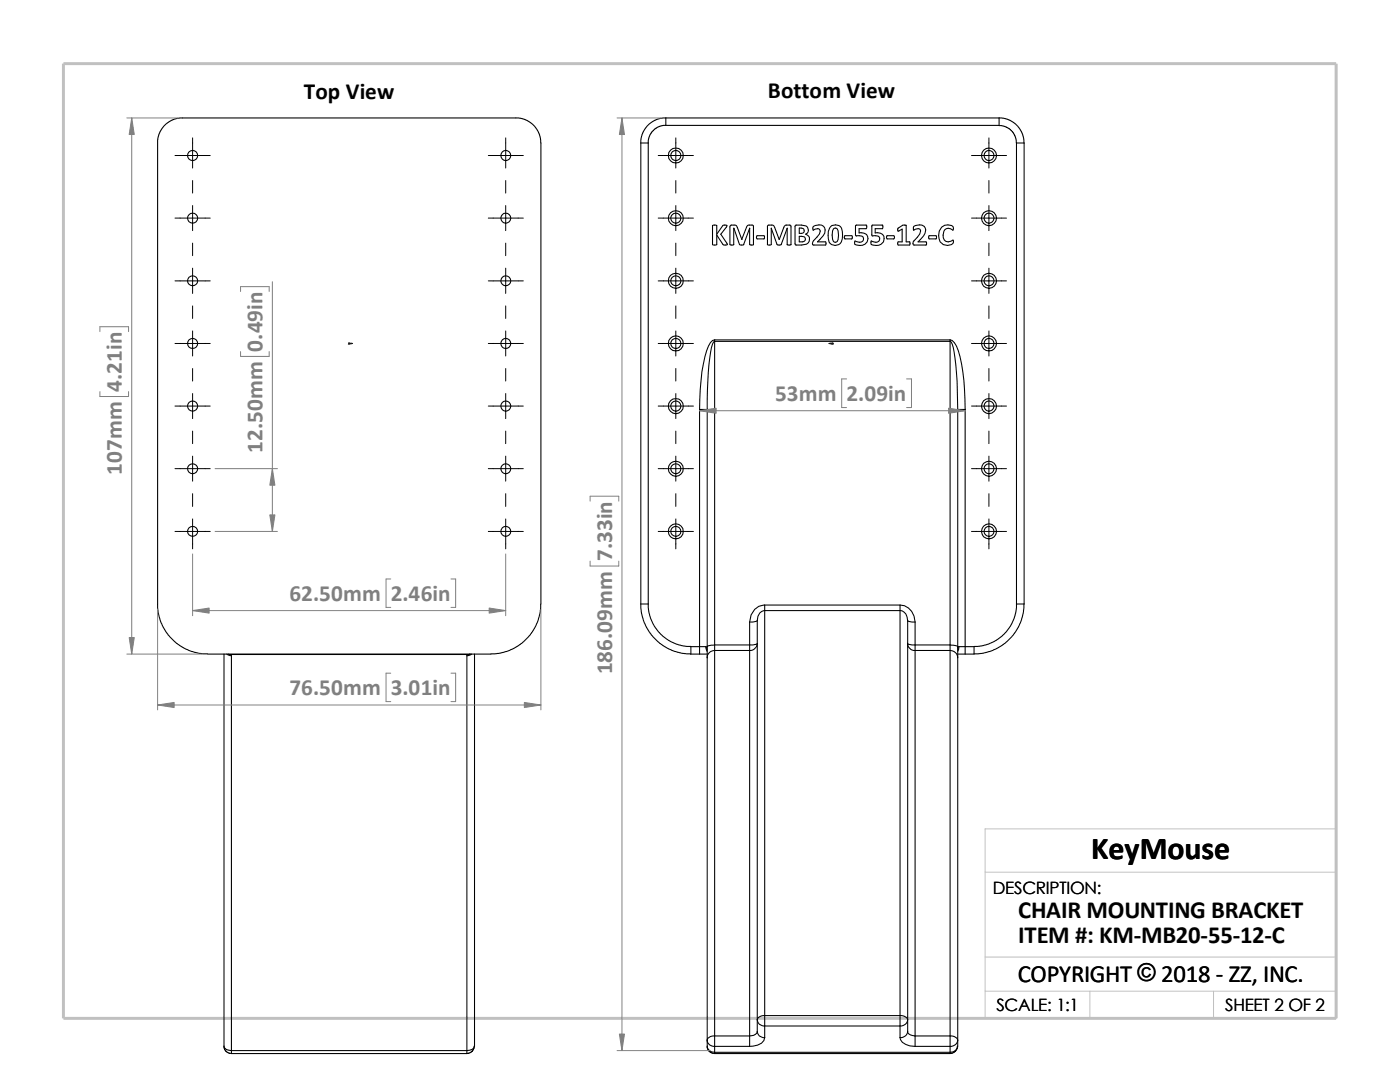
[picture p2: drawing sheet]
<svg xmlns="http://www.w3.org/2000/svg" width="279mm" height="216mm" viewBox="0 0 279 216" stroke-linecap="round" stroke-linejoin="round" font-family="sans-serif">
<path d="M196.6 174h70.1M196.6 197.8h70.1M196.6 191h70.1M217.5 197.8v5.4M242.2 197.8v5.4M26.8 203.2h239.9v-37.8h-70.1v37.8" fill="none" stroke="#c0c0c0" stroke-width=".2"/>
<path d="M12.7 12.7h254v190.5h-254z" fill="none" stroke="#c0c0c0" stroke-width=".59"/>
<g fill="none" stroke="#000" stroke-width=".21">
<path d="M31.5 28.5l.2-1.6 .9-1.7 1.5-1.1 1.7-.6h67.7l1.8 .6 1.4 1.1 1 1.7 .2 1.6v92M31.5 28.5v92.9l.4 2.3 .7 1.5 .9 1.5 1.4 1.4 1.8 1.2 1.6 .7 1.5 .4 1.6 .1M127.9 28.5v92M127.9 28.5h1.5M129.4 28.5v92M132.9 23.5l-.9 .1-1.1 .3-1.1 .7-.7 .6-1 1.7-.2 1.6M132.9 23.5h66.5M132.9 25h-.6l-.9 .3-1.1 .8-.8 1.3-.1 1.1M132.9 23.5v1.5M199.4 23.5v1.5h-66.5M199.4 23.5l.9 .1 1 .3 .8 .4 .9 .8 1 1.5 .3 1v.9M199.4 25.1l1.3 .2 1.1 .7 .7 1 .4 1.5"/>
<path d="M202.9 28.5v92M202.9 28.5h1.5v92M142.2 45a.57 .57 0 0 1 .8 0v1.7l1.3-1.7h.8l-1.3 1.7 1.4 2.1-.2 .1h-.6l-1.4-2v1.9a.62 .62 0 0 1-.8 .1zM148 47.8h.1M149.6 45.6v3.2l.6 .1h.2v-3.8l-.2-.2h-.7a.49 .49 0 0 0-.5 .5l-1 2.4M149.6 45.6l-1.2 3.3h-.1l-.7-.1-1.2-3.2v3.3h-.6l-.1-.1v-3.7l.2-.2h.9l.2 .1 1 2.8M149.6 45.6h.1M151 47.1l1.5-.1 .1 .5-.1 .2h-1.4zM153.9 45.6v3.2l-.6 .1h-.1v-3.8l.1-.2h.9l.2 .1 1.1 2.8 1-2.6 .3-.3 1 .1 .1 3.9h-.2h-.6v-3.3M153.9 45.6l1.2 3.2 .1 .1h.7l1.2-3.3M153.9 45.6h.1M157.1 45.6h.1"/>
<path d="M158.7 45a3 3 0 0 1 2.4 .3 .92 .92 0 0 1-.3 1.4 1.05 1.05 0 0 1 .8 1 1.05 1.05 0 0 1-.6 1l-1 .2-1.3-.1zM159.5 47.2a.85 .85 0 0 1 1.2 .5 .58 .58 0 0 1-.6 .6h-.6zM159.5 45.5l.8 .1 .1 .2a.53 .53 0 0 1 0 .5 .53 .53 0 0 1-.5 .3h-.4zM162.3 45.2a1.63 1.63 0 0 1 2.3 .3 2.04 2.04 0 0 1-1 2.3l-.4 .5h1.6v.6l-2.6-.1v-.5l1.3-1.6 .2-.6a.49 .49 0 0 0-.5-.5l-.9 .3-.1-.6zM165.8 45.2a1.37 1.37 0 0 1 1.5-.3 1.37 1.37 0 0 1 .8 1.3 2.62 2.62 0 0 1-.7 2.6 1.38 1.38 0 0 1-2.1-1.2 2.85 2.85 0 0 1 .5-2.4zM166.3 45.7a.51 .51 0 0 1 .8 0 2.74 2.74 0 0 1-.2 2.6h-.4a2.22 2.22 0 0 1-.2-2.6zM168.6 47.1l1.4-.1 .1 .5-.1 .2h-1.4l-.1-.3zM170.8 45l2.1-.1 .1 .1-.2 .6h-1.4v.9a1.32 1.32 0 0 1 1.9 1.1 1.32 1.32 0 0 1-1.7 1.4l-.7-.1a.47 .47 0 0 1-.4-.3 .47 .47 0 0 1 .1-.5l.3 .1a.82 .82 0 0 0 1.1 0 .82 .82 0 0 0 .2-1l-1.4-.2zM174 45l2.1-.1v.7h-1.4v.9a1.32 1.32 0 0 1 1.8 1.1 1.32 1.32 0 0 1-1.6 1.4l-.7-.1a.51 .51 0 0 1-.3-.8l.3 .1a.8 .8 0 0 0 1 0 .8 .8 0 0 0 .2-1l-1.4-.2zM177 47h1.4a.38 .38 0 0 1 0 .7h-1.4zM179.2 45.6l1-.7 .6 .1v3.3h.8l-.1 .6h-2.3v-.6h.8v-2.6l-.8 .4zM182.4 45.2a1.42 1.42 0 0 1 2.3 .7 3.6 3.6 0 0 1-1.5 2.4h1.6l.1 .5-.1 .1h-2.5l-.1-.6a5.1 5.1 0 0 0 1.5-2.2 .44 .44 0 0 0-.5-.5l-.8 .3z"/>
<path d="M185.4 47h1.4l.1 .5-.1 .2h-1.4zM187.9 45.3a1.62 1.62 0 0 1 2.3 .1v.5a1.09 1.09 0 0 0-1.8 .2 1.56 1.56 0 0 0 .4 2.1 1.74 1.74 0 0 0 1.4-.3l.1 .4-.1 .3a1.75 1.75 0 0 1-2 .2 1.75 1.75 0 0 1-.9-1.9l.2-.8zM142.6 67.8v.3M142.6 68.1v60.6M142.6 68.1h47M142.6 67.8h47M142.6 67.8l-.4 .1a5.9 5.9 0 0 0-1.5 3.3 48.2 48.2 0 0 0-1.1 10.5M142.6 68.1a2.81 2.81 0 0 0-.8 2.2l-.4 4-.3 7.4M189.6 68.1a2.81 2.81 0 0 1 .8 2.2l.6 5.7 .1 5.7M189.6 67.8a2.67 2.67 0 0 1 1.7 2.2 39.5 39.5 0 0 1 1.3 11.7M189.6 67.8v.3M189.6 68.1v60.6"/>
<path d="M139.6 81.7v47.3M139.6 81.7h1.5M141.1 81.7v47.3M191.1 81.7h1.5M191.1 81.7v47.3M192.6 81.7v47.3M44.7 130.5v78.2M45.3 130.5l.9 .4M45.6 130.5l.5 .1M46.1 130.6h47.2M46.1 130.6l.1 .3M46.2 130.9v78.7"/>
<path d="M93.2 130.9v78.7M93.3 130.6l-.1 .3M93.9 130.5l-.6 .1M94.1 130.5l-.9 .4M94.7 130.5v78.2a1.37 1.37 0 0 1-1.5 .9M107.9 120.5l-.1 1.6-.4 1.6-.6 1.5-1 1.5-1.7 1.7-1.4 .9-1.6 .7-1.6 .4-1.5 .1h-56.6M127.9 120.5l.1 1.8 .6 2 .9 1.8 1.1 1.2 1.7 1.5 1.7 1 2 .5 1.9 .2M127.9 120.5h1.5M129.4 120.5l.1 1.5 .4 1.5 .7 1.5 1.2 1.5 1.6 1.3 1.5 .7 1.5 .4 1.5 .1M137.9 130.5h1.7M139.6 129h1.2M139.6 130.5h1.5"/>
<path d="M139.6 129h-1.7v1.5M139.6 129v1.5M140.8 129l.3 .2v.5M140.8 129l.3 1M141.1 131.2v76.4M141.1 129v2.2M142.6 129.8v76.9M142.6 128.7v1.1M142.6 129.8h7M142.6 128.7h7M142.6 129.8a1.45 1.45 0 0 0-1.5 1.4M142.6 128.7l-1 .1-.5 .2"/>
<path d="M149.6 124.1v4.6M149.6 129.8v76.9M149.6 128.7v1.1M149.6 128.7h.9l.6-.3a1.53 1.53 0 0 1-1.5 1.4M151.1 123.8v79.7M151.1 123.8l-.6 .3h-.9M152.6 121.8v80.8M152.6 120.7v1.1M152.6 121.8h-.1a1.7 1.7 0 0 0-1.4 2M152.6 120.7a3.1 3.1 0 0 0-3 3.4M152.6 121.8h27M152.6 120.7h27"/>
<path d="M179.6 121.8v80.8M179.6 121.8a1.75 1.75 0 0 1 1.5 2M179.6 120.7a3.2 3.2 0 0 1 3 3.4M179.6 120.7v1.1M181.1 123.8v79.7M181.1 123.8l.3 .2 1.2 .1M182.6 129.8h7M182.6 124.1v4.6M182.6 128.7h7M182.6 128.7h-.8l-.7-.3a1.45 1.45 0 0 0 1.5 1.4M182.6 129.8v76.9M182.6 128.7v1.1"/>
<path d="M189.6 129.8v76.9M189.6 129.8a1.52 1.52 0 0 1 1.5 1.4M189.6 128.7v1.1M189.6 128.7l1.3 .2 .2 .1M191.1 130.5h1.5M191.1 131.2v76.4M191.1 129v2.2M191.4 129l-.2 .2-.1 .5M191.4 129l-.3 1M191.4 129h1.2M192.6 129h1.8M192.6 129v1.5"/>
<path d="M194.4 129v1.5h-1.8M202.9 120.5l-.1 1.5-.4 1.5-.8 1.5-1.2 1.5-1.6 1.3-1.4 .7-1.6 .4-1.4 .1M202.9 120.5h1.5M204.4 120.5l-.2 1.8-.6 2-1.3 2.4-1.4 1.4-1.8 1.2-1.6 .7-1.5 .4-1.6 .1M44.7 208.7l.1 .7 .4 .5 1 .3M44.7 208.7a1.27 1.27 0 0 0 1.5 .9M46.2 209.6v.6M46.2 210.2h47M46.2 209.6h47M93.2 209.6v.6M94.7 208.7l-.4 1-.4 .4-.7 .1M141.1 207.6a1.32 1.32 0 0 0 1.5 1.2"/>
<path d="M141.1 208.7a1.39 1.39 0 0 0 1.5 1.3M141.1 207.6v1.1M141.1 208.7l.2 .7 .3 .5 1 .3M142.6 206.7v2.1M142.6 210v.2M142.6 210.2h47M142.6 208.8h7M142.6 210h47M142.6 208.8v1.2M142.6 206.7h7M142.6 206.7a1.3 1.3 0 0 0-1.5 .9M149.6 206.7v2.1"/>
<path d="M151.1 203.5a1.32 1.32 0 0 0 1.5 1.2M151.1 205.8a1.32 1.32 0 0 0 1.5 1.3M151.1 205.8a1.31 1.31 0 0 1-1.5 .9M151.1 203.5v2.3M152.6 202.6v2.1M152.6 207.1a2.21 2.21 0 0 1-2.3 1.6l-.7 .1M152.6 204.7h27M152.6 202.6h27M152.6 204.7v2.4M152.6 202.6a1.3 1.3 0 0 0-1.5 .9M179.6 202.6v2.1M179.6 202.6a1.41 1.41 0 0 1 1.5 .9"/>
<path d="M179.6 207.1a2.09 2.09 0 0 0 2 1.6l1 .1M179.6 204.7v2.4M181.1 203.5a1.39 1.39 0 0 1-1.5 1.2M181.1 205.8a1.39 1.39 0 0 1-1.5 1.3M181.1 205.8a.95 .95 0 0 0 1 .8l.5 .1M181.1 203.5v2.3M182.6 208.8h7M182.6 206.7h7M182.6 206.7v2.1M189.6 206.7v2.1M189.6 206.7a1.41 1.41 0 0 1 1.5 .9M189.6 210v.2"/>
<path d="M189.6 208.8v1.2M191.1 208.7l-.3 1-.5 .4-.7 .1M191.1 207.6a2.23 2.23 0 0 1-.2 1.8l-.7 .5-.6 .1M191.1 207.6a1.39 1.39 0 0 1-1.5 1.2"/>
<circle cx="38.4" cy="31" r="1.01"/>
<circle cx="100.9" cy="31" r="1"/>
<circle cx="134.9" cy="31" r="1.5"/>
<circle cx="134.9" cy="31" r="1.01"/>
<circle cx="197.4" cy="31" r="1"/>
<circle cx="197.4" cy="31" r="1.49"/>
<circle cx="38.4" cy="56" r="1"/>
<circle cx="38.4" cy="43.5" r="1"/>
<circle cx="100.9" cy="56" r=".99"/>
<circle cx="100.9" cy="43.5" r=".99"/>
<circle cx="134.9" cy="56" r="1"/>
<circle cx="134.9" cy="43.5" r="1.51"/>
<circle cx="134.9" cy="56" r="1.51"/>
<circle cx="134.9" cy="43.5" r="1"/>
<circle cx="197.4" cy="56" r=".99"/>
<circle cx="197.4" cy="43.5" r=".99"/>
<circle cx="197.4" cy="43.5" r="1.5"/>
<circle cx="197.4" cy="56" r="1.5"/>
<circle cx="38.4" cy="68.5" r="1"/>
<circle cx="100.9" cy="68.5" r=".99"/>
<circle cx="134.9" cy="68.5" r="1.5"/>
<circle cx="134.9" cy="68.5" r="1"/>
<circle cx="197.4" cy="68.5" r="1.49"/>
<circle cx="197.4" cy="68.5" r=".99"/>
<circle cx="38.4" cy="81" r="1.01"/>
<circle cx="38.4" cy="93.5" r="1"/>
<circle cx="100.9" cy="81" r="1"/>
<circle cx="100.9" cy="93.5" r=".99"/>
<circle cx="134.9" cy="81" r="1.01"/>
<circle cx="134.9" cy="93.5" r="1.51"/>
<circle cx="134.9" cy="81" r="1.51"/>
<circle cx="134.9" cy="93.5" r="1"/>
<circle cx="197.4" cy="81" r="1"/>
<circle cx="197.4" cy="93.5" r=".99"/>
<circle cx="197.4" cy="93.5" r="1.5"/>
<circle cx="197.4" cy="81.1" r="1.5"/>
<circle cx="38.4" cy="106" r="1"/>
<circle cx="100.9" cy="106" r=".99"/>
<circle cx="134.9" cy="106" r="1.5"/>
<circle cx="134.9" cy="106" r="1"/>
<circle cx="197.4" cy="106" r="1.49"/>
<circle cx="197.4" cy="106" r=".99"/>
</g>
<g fill="#00f" stroke="#00f" stroke-width=".2">
<path d="M70 68.5h.4l-.4 .1z"/>
<path d="M165.4 68.5h.4v.1z"/>
</g>
<path d="M69.6 68.5h.8M69.6 68.4l.2 .3M69.7 68.5h.1M69.7 68.4v.3M69.8 68.4l-.3 .3M165.4 68.5h.9M166 68.4l.3 .3M166.1 68.5h.1M166.1 68.4v.3M166.2 68.4l-.3 .3" fill="none" stroke="#00f" stroke-width=".2"/>
<g fill="none" stroke="#000" stroke-width=".2">
<path d="M34.9 31h7.1M38.4 27.5v6M38.4 36v2.5M97.5 31h6.9M100.9 27.5v6M100.9 36v2.5M131.4 31h7M134.9 27.5v6M134.9 36v2.5M193.9 31h7M197.4 27.5v6M197.4 36v2.5"/>
<path d="M34.9 56h7.1M34.9 43.5h7.1M38.4 41v5M38.4 48.5v2.5M38.4 53.5v5M97.5 56h6.9M97.5 43.5h6.9M100.9 41v5M100.9 48.5v2.5M100.9 53.5v5M131.4 56h7M131.4 43.5h7"/>
<path d="M134.9 41v5M134.9 48.5v2.5M134.9 53.5v5M193.9 56h7M193.9 43.5h7M197.4 41v5M197.4 48.5v2.5M197.4 53.5v5M34.9 68.5h7.1M38.4 61v2.5M38.4 66v5M38.4 73.5v2.5"/>
<path d="M38.4 78.5v5M97.5 68.5h6.9M100.9 61v2.5M100.9 66v5M100.9 73.5v2.5M100.9 78.5v5M131.4 68.5h7M134.9 61v2.5M134.9 66v5M134.9 73.5v2.5M134.9 78.5v5M193.9 68.5h7"/>
<path d="M197.4 61v2.5M197.4 66v5M197.4 73.5v2.5M197.4 78.5v5M34.9 93.5h7.1M34.9 81h7.1M38.4 86v2.5M38.4 91v5M38.4 98.5v2.5M97.5 93.5h6.9M97.5 81h6.9M100.9 86v2.5"/>
<path d="M100.9 91v5M100.9 98.5v2.5M131.4 93.5h7M131.4 81h7M134.9 86v2.5M134.9 91v5M134.9 98.5v2.5M193.9 93.5h7M193.9 81h7M197.4 86v2.5M197.4 91v5M197.4 98.5v2.5"/>
<path d="M34.9 106h7.1M38.4 103.5v6M97.5 106h6.9M100.9 103.5v6M131.4 106h7M134.9 103.5v6M193.9 106h7M197.4 103.5v6"/>
</g>
<g fill="none" stroke="#808080" stroke-width=".2">
<path d="M25.3 23.5h10.1M26.3 23.5v107M123.1 23.5h8.8M124.1 23.5v186.1M48 58.2v-1h5.7v1M54.4 56.2v49.8M19.9 66.2v-1h5.8v1M19.9 78.1v1h5.8v-1M48 70.1v1h5.7v-1M169 75.6h-1v5.7h1M180.9 75.6h1v5.7h-1M42.9 93.5h12.5"/>
<path d="M117.8 100v-1h5.7v1M139.6 82h53M38.4 110.5v12.4M42.9 106h12.5M78 115.5h-1v5.7h1M90 115.5h.9v5.7h-.9M100.9 110.5v12.4M117.8 112v.9h5.7v-.9M25.3 130.5h15.1M31.5 121.5v20.1M38.4 121.8h62.5M78 134.3h-1v5.7h1"/>
<path d="M90 134.3h.9v5.7h-.9M107.9 121.5v20.1M31.5 140.7h76.4M123.1 209.6h18.5"/>
</g>
<g fill="#808080" stroke="#808080" stroke-width=".2">
<path d="M26.3 23.5l.5 3.3h-1z"/>
<path d="M25.8 127.2h1l-.5 3.3z"/>
<path d="M31.5 140.7l3.3-.5v1z"/>
<path d="M104.6 140.2l3.3 .5-3.3 .5z"/>
<path d="M38.4 121.8l3.3-.5v1z"/>
<path d="M97.6 121.3l3.3 .5-3.3 .5z"/>
<path d="M54.4 93.5l.5 3.3h-1.1z"/>
<path d="M53.8 102.7h1.1l-.5 3.3z"/>
<path d="M139.6 82l3.3-.6v1.1z"/>
<path d="M189.3 81.4l3.3 .6-3.3 .5z"/>
<path d="M123.6 206.3h1l-.5 3.3z"/>
<path d="M124.1 23.5l.5 3.3h-1z"/>
</g>
<text font-size="6.4" x="217.8" y="171.4">KeyMouse</text>
<g font-size="4.9">
<text x="203.2" y="183.2">CHAIR MOUNTING BRACKET</text>
<text x="203.2" y="188.1">ITEM #: KM-MB20-55-12-C</text>
<text x="203.1" y="195.9">COPYRIGHT © 2018 - ZZ, INC.</text>
</g>
<g font-size="4.6">
<text x="60.6" y="19.7">Top View</text>
<text x="153.2" y="19.6">Bottom View</text>
</g>
<g font-size="4.6" fill="#808080">
<text x="52.4" y="70.1" transform="rotate(-90 52.4 70.1)">0.49in</text>
<text x="24.3" y="78.1" transform="rotate(-90 24.3 78.1)">4.21in</text>
<text x="154.7" y="80.1">53mm</text>
<text x="169" y="80.1">2.09in</text>
<text x="24.3" y="94.8" transform="rotate(-90 24.3 94.8)">107mm</text>
<text x="52.4" y="90.4" transform="rotate(-90 52.4 90.4)">12.50mm</text>
<text x="122.2" y="112" transform="rotate(-90 122.2 112)">7.33in</text>
<text x="57.7" y="120">62.50mm</text>
<text x="78" y="120">2.46in</text>
<text x="122.2" y="134.6" transform="rotate(-90 122.2 134.6)">186.09mm</text>
<text x="57.7" y="138.8">76.50mm</text>
<text x="78" y="138.8">3.01in</text>
</g>
<g font-size="3.4">
<text x="198.2" y="178.5">DESCRIPTION:</text>
<text x="198.8" y="201.7">SCALE: 1:1</text>
<text x="244.5" y="201.7">SHEET 2 OF 2</text>
</g>
</svg>
